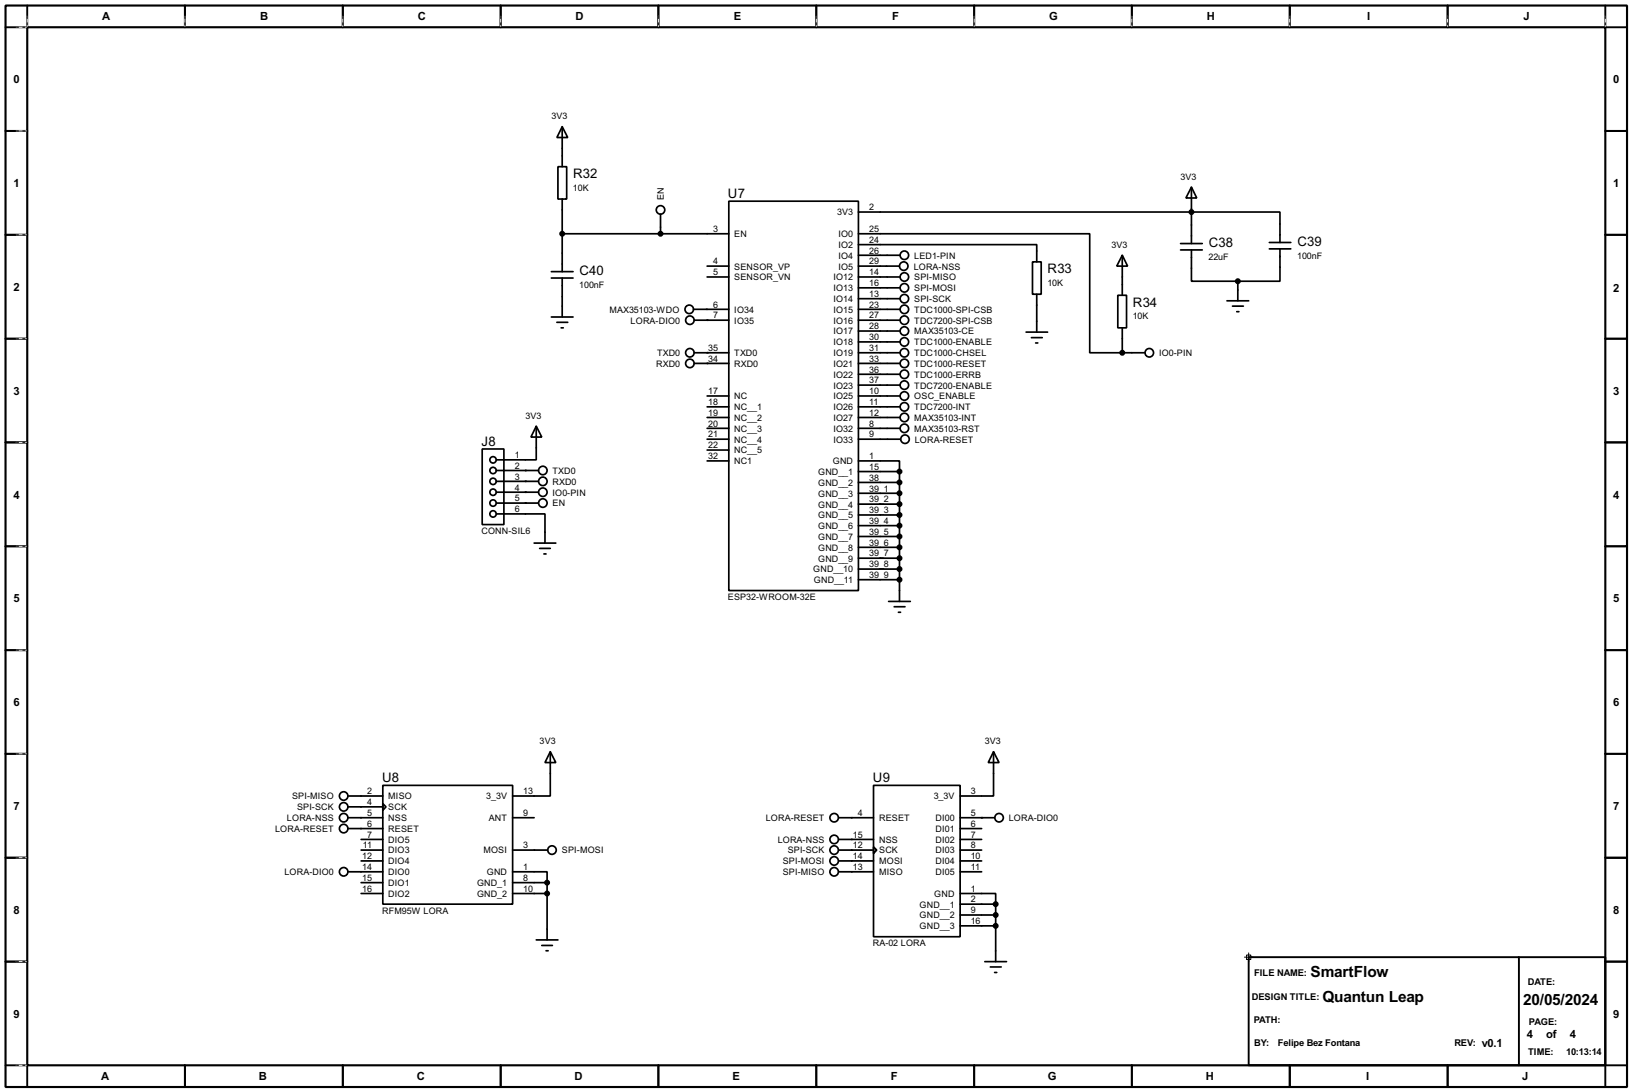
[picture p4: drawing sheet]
<svg xmlns="http://www.w3.org/2000/svg" width="383mm" height="256mm" viewBox="0 0 383 256" stroke-linecap="round" stroke-linejoin="round" font-family="sans-serif">
<path d="M1.3 1.3h381v254h-381zM6.4 6.4h370.8v243.8h-370.8z" fill="none" stroke="#000" stroke-width=".5"/>
<g fill="none" stroke="#000" stroke-width=".45">
<path d="M6.4 1.3v5.1h-5.1M43.5 1.3v5.1M80.6 1.3v5.1M117.7 1.3v5.1M154.7 1.3v5.1M191.8 1.3v5.1M228.9 1.3v5.1M266 1.3v5.1M303.1 1.3v5.1M340.2 1.3v5.1M377.2 1.3v5.1h5.1M1.3 30.8h5.1"/>
<path d="M377.2 30.8h5.1M1.3 55.2h5.1M377.2 55.2h5.1M1.3 79.6h5.1M377.2 79.6h5.1M1.3 103.9h5.1M377.2 103.9h5.1M1.3 128.3h5.1M377.2 128.3h5.1M1.3 152.7h5.1M377.2 152.7h5.1M1.3 177.1h5.1"/>
<path d="M377.2 177.1h5.1M1.3 201.5h5.1M377.2 201.5h5.1M1.3 225.9h5.1M293.4 224.8h83.8v25.4h-83.8zM356.9 224.8v25.4M377.2 225.9h5.1M1.3 250.2h5.1v5.1M43.5 250.2v5.1M80.6 250.2v5.1M117.7 250.2v5.1M154.7 250.2v5.1"/>
<path d="M191.8 250.2v5.1M228.9 250.2v5.1M266 250.2v5.1M303.1 250.2v5.1M340.2 250.2v5.1M382.3 250.2h-5.1v5.1"/>
</g>
<g fill="none" stroke="#fff" stroke-width=".23">
<path d="M3.9 6.4h2.3M6.4 3.9v2.3M43.5 3.9v2.3M80.6 3.9v2.3M117.7 3.9v2.3M154.7 3.9v2.3M191.8 3.9v2.3M228.9 3.9v2.3M266 3.9v2.3M303.1 3.9v2.3M340.2 3.9v2.3M377.2 3.9v2.3"/>
<path d="M3.9 30.8h2.3M3.9 55.2h2.3M3.9 79.6h2.3M3.9 103.9h2.3M3.9 128.3h2.3M3.9 152.7h2.3M3.9 177.1h2.3M3.9 201.5h2.3M3.9 225.9h2.3M3.9 250.2h2.3"/>
</g>
<g fill="none" stroke="#000" stroke-width=".23" stroke-dasharray=".5 1">
<path d="M3.9 6.4h2.3M6.4 3.9v2.3M43.5 3.9v2.3M80.6 3.9v2.3M117.7 3.9v2.3M154.7 3.9v2.3M191.8 3.9v2.3M228.9 3.9v2.3M266 3.9v2.3M303.1 3.9v2.3M340.2 3.9v2.3M377.2 3.9v2.3"/>
<path d="M3.9 30.8h2.3M3.9 55.2h2.3M3.9 79.6h2.3M3.9 103.9h2.3M3.9 128.3h2.3M3.9 152.7h2.3M3.9 177.1h2.3M3.9 201.5h2.3M3.9 225.9h2.3M3.9 250.2h2.3"/>
</g>
<path d="M292.4 224.8h2M292.9 224.3h1v1.1h-1zM293.4 223.8v2.1" fill="none" stroke="#000" stroke-width=".23"/>
<g fill="none" stroke="#000" stroke-width=".4">
<path d="M131.1 39.2h2.1v7.6h-2.1zM132.1 29.8l1.3 2.5h-2.5zM132.1 29.8v9.4M132.1 46.8v17M132.1 54.9h39.2M155.2 50.3v4.6M171.3 47.3h30.4v91.4h-30.4zM201.7 49.8h99.1v7.2M201.7 54.9h54.4v28h7.6M201.7 57.5h41.9v4M201.7 60h9.8M263.7 60l1.3 2.5h-2.6z"/>
<path d="M263.7 60v9.4M277.4 57.2h5.1M277.4 58.7h5.1M280 44l1.2 2.5h-2.5zM280 58.7v7.4h10.9M280 44v13.2M298.3 57h5M298.3 58.5h5M300.8 58.5v7.6h-9.9M129.6 65.3h5.1M129.6 63.8h5.1M129.6 74.5h5.1"/>
<path d="M130.9 75.7h2.5M131.9 77h.5M132.1 65.3v9.2M163 72.7h8.3M163.1 75.2h8.2M166.2 65.1h5.1M166.2 62.5h5.1M201.7 65.1h9.8M201.7 67.6h9.8M201.7 70.2h9.8M201.7 72.7h9.8M201.7 75.2h9.8"/>
<path d="M201.7 77.8h9.8M201.7 62.5h9.7M241.1 78h5.1M242.4 79.3h2.5M242.6 61.5h2.1v7.6h-2.1zM243.6 69.1v8.9M262.7 69.4h2v7.6h-2zM263.7 77v5.9M288.3 70.7h5.1M289.6 71.9h2.6M290.6 73.2h.5M290.9 66.1v4.6"/>
<path d="M163.1 82.9h8.2M163.1 85.4h8.2M166.2 93h5.1M166.2 95.6h5.1M166.2 98.1h5.1M201.7 82.9h9.8M201.7 80.3h9.8M201.7 85.4h9.8M201.7 87.9h9.8M201.7 90.5h9.8M201.7 93h9.8M201.7 95.6h9.8"/>
<path d="M201.7 98.1h9.8M243.4 80.6h.5M263.7 82.9h5.3M113.3 105.5h5.1v17.7h-5.1zM116.6 110.5h9.9M116.6 113.1h9.9M116.6 115.6h9.9M116.6 118.2h9.9M126 100.1l1.3 2.6h-2.5zM126 100.1v7.9h-9.4M166.2 100.6h5.1M166.2 103.2h5.1"/>
<path d="M166.2 108.3h5.1M166.2 105.7h5.1M201.7 108.3h9.7v2.5M201.7 110.8h9.7M201.7 113.3h9.7M201.7 115.9h9.7M201.7 118.4h9.7M201.7 100.6h9.8M201.7 103.2h9.9M211.4 110.8v30.5M116.6 120.7h11.5v6.9M125.5 127.6h5.1"/>
<path d="M126.8 128.8h2.5M127.8 130.1h.5M201.7 133.7h9.7M201.7 136.2h9.7M201.7 121h9.7M201.7 123.5h9.7M201.7 126h9.7M201.7 128.6h9.7M201.7 131.1h9.7M208.8 141.3h5.1M210.1 142.5h2.6M211.1 143.8h.5"/>
<path d="M129.3 176.6l1.3 2.5h-2.5zM129.3 176.6v10.4h-8.8M233.5 176.6l1.3 2.5h-2.6zM233.5 176.6v10.4h-7.9M81.8 189.5h8.2M81.8 187h8.2M81.8 192.1h8.2M81.8 194.6h8.2M84.9 199.7h5.1M84.9 197.2h5.1M90 184.5h30.5v27.9h-30.5zM90 188.8l.7 .7-.7 .8z"/>
<path d="M120.5 199.7h8.2M120.5 192.1h5M197.1 199.7h8.2M197.1 192.1h8.2M197.1 197.2h8.2M205.3 184.5h20.3v35.5h-20.3zM205.3 198.9l.7 .8-.7 .8zM225.6 199.7h5.1M225.6 192.1h8.1M225.6 194.6h5.1M225.6 197.2h5.1M81.8 204.8h8.2"/>
<path d="M84.9 207.3h5.1M84.9 209.9h5.1M84.9 202.2h5.1M120.5 204.8h8.1v2.5M120.5 207.3h8.1M120.5 209.9h8.1M128.6 207.3v13.5M197.1 204.8h8.2M197.1 202.2h8.2M225.6 209.9h8.4v2.5M225.6 204.8h5.1M225.6 202.2h5.1"/>
<path d="M225.6 212.4h8.4M225.6 214.9h8.4M225.6 217.5h8.4M234 212.4v13.5M126 220.8h5.1M127.3 222.1h2.5M128.3 223.3h.5M231.4 225.9h5.1M232.7 227.1h2.6M233.7 228.4h.5"/>
<circle cx="155.2" cy="49.3" r="1"/>
<circle cx="212.5" cy="60" r="1"/>
<circle cx="161.9" cy="72.7" r="1"/>
<circle cx="162.1" cy="75.2" r="1"/>
<circle cx="212.3" cy="62.5" r="1"/>
<circle cx="212.5" cy="70.2" r="1"/>
<circle cx="212.5" cy="67.6" r="1"/>
<circle cx="212.5" cy="75.2" r="1"/>
<circle cx="212.5" cy="72.7" r="1"/>
<circle cx="212.5" cy="65.1" r="1"/>
<circle cx="212.5" cy="77.8" r="1"/>
<circle cx="162.1" cy="85.4" r="1"/>
<circle cx="162.1" cy="82.9" r="1"/>
<circle cx="212.5" cy="82.9" r="1"/>
<circle cx="212.5" cy="80.3" r="1"/>
<circle cx="212.5" cy="90.5" r="1"/>
<circle cx="212.5" cy="85.4" r="1"/>
<circle cx="212.5" cy="87.9" r="1"/>
<circle cx="212.5" cy="95.6" r="1"/>
<circle cx="212.5" cy="93" r="1"/>
<circle cx="212.5" cy="98.1" r="1"/>
<circle cx="270" cy="82.9" r="1"/>
<circle cx="115.8" cy="115.6" r=".75"/>
<circle cx="115.8" cy="108" r=".75"/>
<circle cx="115.8" cy="118.2" r=".75"/>
<circle cx="115.8" cy="110.5" r=".75"/>
<circle cx="115.8" cy="113.1" r=".75"/>
<circle cx="127.5" cy="115.6" r="1"/>
<circle cx="127.5" cy="110.5" r="1"/>
<circle cx="127.5" cy="118.2" r="1"/>
<circle cx="127.5" cy="113.1" r="1"/>
<circle cx="212.5" cy="100.6" r="1"/>
<circle cx="212.6" cy="103.2" r="1"/>
<circle cx="115.8" cy="120.7" r=".75"/>
<circle cx="80.7" cy="192.1" r="1"/>
<circle cx="80.7" cy="194.6" r="1"/>
<circle cx="80.7" cy="187" r="1"/>
<circle cx="80.7" cy="189.5" r="1"/>
<circle cx="129.7" cy="199.7" r="1"/>
<circle cx="196" cy="192.1" r="1"/>
<circle cx="196" cy="199.7" r="1"/>
<circle cx="196" cy="197.2" r="1"/>
<circle cx="234.7" cy="192.1" r="1"/>
<circle cx="80.7" cy="204.8" r="1"/>
<circle cx="196" cy="204.8" r="1"/>
<circle cx="196" cy="202.2" r="1"/>
</g>
<g fill="#000">
<circle cx="166.2" cy="75.2" r=".2"/>
<circle cx="166.2" cy="82.9" r=".2"/>
<circle cx="166.2" cy="85.4" r=".2"/>
<circle cx="123.5" cy="110.5" r=".2"/>
<circle cx="123.5" cy="118.2" r=".2"/>
<circle cx="123.5" cy="113.1" r=".2"/>
<circle cx="123.5" cy="115.6" r=".2"/>
<circle cx="230.7" cy="192.1" r=".2"/>
</g>
<g fill="#000" stroke="#000" stroke-width=".4">
<circle cx="132.1" cy="54.9" r=".5"/>
<circle cx="155.2" cy="54.9" r=".5"/>
<circle cx="279.9" cy="49.8" r=".5"/>
<circle cx="290.8" cy="66.1" r=".5"/>
<circle cx="263.7" cy="82.9" r=".5"/>
<circle cx="211.3" cy="113.3" r=".5"/>
<circle cx="211.3" cy="110.8" r=".5"/>
<circle cx="211.3" cy="115.9" r=".5"/>
<circle cx="211.3" cy="118.4" r=".5"/>
<circle cx="211.3" cy="123.5" r=".5"/>
<circle cx="211.3" cy="133.7" r=".5"/>
<circle cx="211.3" cy="136.2" r=".5"/>
<circle cx="211.3" cy="131.1" r=".5"/>
<circle cx="211.3" cy="126" r=".5"/>
<circle cx="211.3" cy="121" r=".5"/>
<circle cx="211.3" cy="128.6" r=".5"/>
<circle cx="128.5" cy="209.9" r=".5"/>
<circle cx="128.5" cy="207.3" r=".5"/>
<circle cx="233.9" cy="212.4" r=".5"/>
<circle cx="233.9" cy="214.9" r=".5"/>
<circle cx="233.9" cy="217.5" r=".5"/>
</g>
<g font-size="4.1">
<text x="308" y="229.5">SmartFlow</text>
<text x="310.7" y="235.4">Quantun Leap</text>
<text x="357.9" y="236.1">20/05/2024</text>
</g>
<g font-size="3.5">
<text x="134.7" y="41.9">R32</text>
<text x="171.1" y="46.5">U7</text>
<text x="284" y="58.1">C38</text>
<text x="304.9" y="57.9">C39</text>
<text x="136.2" y="64.7">C40</text>
<text x="246.2" y="64.2">R33</text>
<text x="266.2" y="72">R34</text>
<text x="113.2" y="104.7">J8</text>
<text x="89.8" y="183.7">U8</text>
<text x="205.1" y="183.7">U9</text>
</g>
<g font-size="3">
<text x="24" y="4.6">A</text>
<text x="61.1" y="4.6">B</text>
<text x="98.2" y="4.6">C</text>
<text x="135.2" y="4.6">D</text>
<text x="172.4" y="4.6">E</text>
<text x="209.6" y="4.6">F</text>
<text x="246.5" y="4.6">G</text>
<text x="283.6" y="4.6">H</text>
<text x="321.2" y="4.6">I</text>
<text x="358" y="4.6">J</text>
<text x="3.2" y="19.5">0</text>
<text x="379.1" y="19.5">0</text>
<text x="3.2" y="44">1</text>
<text x="379.1" y="44">1</text>
<text x="3.2" y="68.4">2</text>
<text x="379.1" y="68.6">2</text>
<text x="3.2" y="92.7">3</text>
<text x="379.1" y="92.7">3</text>
<text x="3.2" y="117.1">4</text>
<text x="379.1" y="117.1">4</text>
<text x="3.2" y="141.5">5</text>
<text x="379.1" y="141.5">5</text>
<text x="3.2" y="165.9">6</text>
<text x="379.1" y="165.9">6</text>
<text x="3.2" y="190.3">7</text>
<text x="379.1" y="190.3">7</text>
<text x="3.2" y="214.7">8</text>
<text x="379.1" y="214.7">8</text>
<text x="3.2" y="239.1">9</text>
<text x="379.1" y="239.1">9</text>
<text x="348.2" y="246">v0.1</text>
<text x="358.8" y="243.9">4</text>
<text x="363.3" y="243.9">of</text>
<text x="368.9" y="243.9">4</text>
<text x="23.8" y="253.8">A</text>
<text x="60.8" y="253.8">B</text>
<text x="97.9" y="253.8">C</text>
<text x="135" y="253.8">D</text>
<text x="172.1" y="253.8">E</text>
<text x="209.3" y="253.8">F</text>
<text x="246.2" y="253.8">G</text>
<text x="283.3" y="253.8">H</text>
<text x="321" y="253.8">I</text>
<text x="357.7" y="253.8">J</text>
</g>
<g font-size="2.5">
<text x="294.7" y="229.3">FILE NAME:</text>
<text x="359" y="231.3">DATE:</text>
<text x="294.1" y="234.9">DESIGN TITLE:</text>
<text x="294.6" y="240.2">PATH:</text>
<text x="294.7" y="245.8">BY:</text>
<text x="300.3" y="245.8">Felipe Bez Fontana</text>
<text x="341.7" y="245.8">REV:</text>
<text x="359.2" y="240.7">PAGE:</text>
<text x="359" y="247.8">TIME:</text>
<text x="368" y="247.8">10:13:14</text>
</g>
<g font-size="2.4">
<text x="129.6" y="28">3V3</text>
<text x="134.6" y="44.8">10K</text>
<text x="156" y="47" transform="rotate(-90 156 47)">EN</text>
<text x="277.4" y="42.3">3V3</text>
<text x="196.7" y="50.6">3V3</text>
<text x="204.3" y="49.4">2</text>
<text x="167.6" y="54.5">3</text>
<text x="172.5" y="55.7">EN</text>
<text x="197" y="55.7">IO0</text>
<text x="197" y="58.2">IO2</text>
<text x="204.3" y="54.5">25</text>
<text x="204.3" y="57.1">24</text>
<text x="204.3" y="59.6">26</text>
<text x="261.2" y="58.2">3V3</text>
<text x="167.6" y="64.7">5</text>
<text x="167.6" y="62.1">4</text>
<text x="172.5" y="65.9">SENSOR_VN</text>
<text x="172.5" y="63.3">SENSOR_VP</text>
<text x="195.8" y="65.9">IO12</text>
<text x="197" y="60.7">IO4</text>
<text x="197" y="63.3">IO5</text>
<text x="204.3" y="64.7">14</text>
<text x="204.3" y="62.1">29</text>
<text x="214.7" y="63.3">LORA-NSS</text>
<text x="214.8" y="60.7">LED1-PIN</text>
<text x="214.8" y="65.9">SPI-MISO</text>
<text x="284" y="61">22uF</text>
<text x="304.8" y="60.7">100nF</text>
<text x="136.1" y="67.6">100nF</text>
<text x="195.8" y="68.4">IO13</text>
<text x="195.8" y="70.9">IO14</text>
<text x="204.3" y="67.2">16</text>
<text x="204.3" y="69.8">13</text>
<text x="214.8" y="70.9">SPI-SCK</text>
<text x="214.8" y="68.4">SPI-MOSI</text>
<text x="246.1" y="67.1">10K</text>
<text x="143.2" y="73.4">MAX35103-WDO</text>
<text x="148.2" y="76">LORA-DIO0</text>
<text x="167.6" y="72.3">6</text>
<text x="167.6" y="74.8">7</text>
<text x="172.5" y="73.4">IO34</text>
<text x="172.5" y="76">IO35</text>
<text x="195.8" y="73.4">IO15</text>
<text x="195.8" y="76">IO16</text>
<text x="204.3" y="72.3">23</text>
<text x="204.3" y="74.8">27</text>
<text x="204.3" y="77.4">28</text>
<text x="214.8" y="73.4">TDC1000-SPI-CSB</text>
<text x="214.8" y="76">TDC7200-SPI-CSB</text>
<text x="266.2" y="75">10K</text>
<text x="154.4" y="83.6">TXD0</text>
<text x="166.4" y="82.5">35</text>
<text x="172.5" y="83.6">TXD0</text>
<text x="195.8" y="78.6">IO17</text>
<text x="195.8" y="81.1">IO18</text>
<text x="195.8" y="83.6">IO19</text>
<text x="204.3" y="79.9">30</text>
<text x="204.3" y="82.5">31</text>
<text x="214.8" y="83.6">TDC1000-CHSEL</text>
<text x="214.8" y="81.1">TDC1000-ENABLE</text>
<text x="214.8" y="78.6">MAX35103-CE</text>
<text x="272.3" y="83.6">IO0-PIN</text>
<text x="154.2" y="86.2">RXD0</text>
<text x="166.4" y="85">34</text>
<text x="172.5" y="86.2">RXD0</text>
<text x="195.8" y="86.2">IO21</text>
<text x="195.8" y="88.7">IO22</text>
<text x="204.3" y="85">33</text>
<text x="204.3" y="87.5">36</text>
<text x="214.8" y="86.2">TDC1000-RESET</text>
<text x="214.8" y="88.7">TDC1000-ERRB</text>
<text x="166.4" y="92.6">17</text>
<text x="166.4" y="95.2">18</text>
<text x="172.5" y="93.8">NC</text>
<text x="195.8" y="91.3">IO23</text>
<text x="195.8" y="93.8">IO25</text>
<text x="204.3" y="90.1">37</text>
<text x="204.3" y="92.6">10</text>
<text x="204.3" y="95.2">11</text>
<text x="214.8" y="91.3">TDC7200-ENABLE</text>
<text x="214.8" y="93.8">OSC_ENABLE</text>
<text x="123.5" y="98.4">3V3</text>
<text x="166.4" y="97.7">19</text>
<text x="166.4" y="100.2">20</text>
<text x="172.5" y="96.4">NC__1</text>
<text x="172.5" y="98.9">NC__2</text>
<text x="172.5" y="101.4">NC__3</text>
<text x="195.8" y="96.4">IO26</text>
<text x="195.8" y="98.9">IO27</text>
<text x="195.8" y="101.4">IO32</text>
<text x="204.3" y="97.7">12</text>
<text x="204.3" y="100.2">8</text>
<text x="214.8" y="96.4">TDC7200-INT</text>
<text x="214.8" y="101.4">MAX35103-RST</text>
<text x="214.8" y="98.9">MAX35103-INT</text>
<text x="121" y="107.6">1</text>
<text x="166.4" y="107.9">32</text>
<text x="166.4" y="102.8">21</text>
<text x="166.4" y="105.3">22</text>
<text x="172.5" y="104">NC__4</text>
<text x="172.5" y="106.5">NC__5</text>
<text x="195.8" y="104">IO33</text>
<text x="204.3" y="107.9">1</text>
<text x="204.3" y="102.8">9</text>
<text x="214.9" y="104">LORA-RESET</text>
<text x="121" y="110.1">2</text>
<text x="121" y="112.7">3</text>
<text x="129.8" y="111.3">TXD0</text>
<text x="129.8" y="113.9">RXD0</text>
<text x="172.5" y="109.1">NC1</text>
<text x="192.2" y="111.6">GND__1</text>
<text x="195.7" y="109.1">GND</text>
<text x="204.3" y="110.4">15</text>
<text x="204.3" y="112.9">38</text>
<text x="121" y="115.2">4</text>
<text x="121" y="117.8">5</text>
<text x="129.8" y="116.4">IO0-PIN</text>
<text x="129.8" y="119">EN</text>
<text x="192.2" y="114.1">GND__2</text>
<text x="192.2" y="116.7">GND__3</text>
<text x="192.2" y="119.2">GND__4</text>
<text x="204.3" y="115.5">39_1</text>
<text x="204.3" y="118">39_2</text>
<text x="113.1" y="125.4">CONN-SIL6</text>
<text x="121" y="120.3">6</text>
<text x="192.2" y="121.8">GND__5</text>
<text x="192.2" y="124.3">GND__6</text>
<text x="204.3" y="120.6">39_3</text>
<text x="204.3" y="123.1">39_4</text>
<text x="204.3" y="125.6">39_5</text>
<text x="192.2" y="126.8">GND__7</text>
<text x="192.2" y="129.4">GND__8</text>
<text x="192.2" y="131.9">GND__9</text>
<text x="204.3" y="128.2">39_6</text>
<text x="204.3" y="130.7">39_7</text>
<text x="191.1" y="134.5">GND__10</text>
<text x="191.2" y="137">GND__11</text>
<text x="204.3" y="133.3">39_8</text>
<text x="204.3" y="135.8">39_9</text>
<text x="171" y="140.9">ESP32-WROOM-32E</text>
<text x="126.8" y="174.8">3V3</text>
<text x="231.4" y="174.8">3V3</text>
<text x="68.6" y="187.8">SPI-MISO</text>
<text x="69.8" y="190.3">SPI-SCK</text>
<text x="86.3" y="186.6">2</text>
<text x="86.3" y="191.7">5</text>
<text x="86.3" y="189.1">4</text>
<text x="91.2" y="187.8">MISO</text>
<text x="91.2" y="190.3">SCK</text>
<text x="114.3" y="187.8">3_3V</text>
<text x="123" y="186.6">13</text>
<text x="123" y="191.7">9</text>
<text x="201.6" y="191.7">4</text>
<text x="219.4" y="187.8">3_3V</text>
<text x="228.1" y="186.6">3</text>
<text x="228.1" y="191.7">5</text>
<text x="64.6" y="195.4">LORA-RESET</text>
<text x="67.4" y="192.9">LORA-NSS</text>
<text x="86.3" y="196.8">7</text>
<text x="86.3" y="194.2">6</text>
<text x="91.2" y="198">DIO5</text>
<text x="91.2" y="192.9">NSS</text>
<text x="91.2" y="195.4">RESET</text>
<text x="114.8" y="192.9">ANT</text>
<text x="179.9" y="192.9">LORA-RESET</text>
<text x="182.7" y="198">LORA-NSS</text>
<text x="200.4" y="196.8">15</text>
<text x="206.6" y="198">NSS</text>
<text x="206.6" y="192.9">RESET</text>
<text x="219.8" y="192.9">DI00</text>
<text x="219.8" y="195.4">DI01</text>
<text x="219.8" y="198">DI02</text>
<text x="228.1" y="194.2">6</text>
<text x="228.1" y="196.8">7</text>
<text x="237" y="192.9">LORA-DIO0</text>
<text x="85.1" y="201.8">12</text>
<text x="85.3" y="199.3">11</text>
<text x="91.2" y="200.5">DIO3</text>
<text x="91.2" y="203">DIO4</text>
<text x="113.6" y="200.5">MOSI</text>
<text x="123" y="199.3">3</text>
<text x="132" y="200.5">SPI-MOSI</text>
<text x="183.9" y="203">SPI-MOSI</text>
<text x="185.1" y="200.5">SPI-SCK</text>
<text x="200.4" y="201.8">14</text>
<text x="200.4" y="199.3">12</text>
<text x="206.6" y="203">MOSI</text>
<text x="206.6" y="200.5">SCK</text>
<text x="219.8" y="200.5">DI03</text>
<text x="219.8" y="203">DI04</text>
<text x="228.1" y="199.3">8</text>
<text x="228.1" y="201.8">10</text>
<text x="66.8" y="205.6">LORA-DIO0</text>
<text x="85.1" y="204.4">14</text>
<text x="85.1" y="206.9">15</text>
<text x="85.1" y="209.5">16</text>
<text x="91.2" y="205.6">DIO0</text>
<text x="91.2" y="208.1">DIO1</text>
<text x="112.1" y="208.1">GND_1</text>
<text x="114.4" y="205.6">GND</text>
<text x="123" y="204.4">1</text>
<text x="123" y="206.9">8</text>
<text x="123" y="209.5">10</text>
<text x="183.9" y="205.6">SPI-MISO</text>
<text x="200.4" y="204.4">13</text>
<text x="206.6" y="205.6">MISO</text>
<text x="219.8" y="205.6">DI05</text>
<text x="228.1" y="204.4">11</text>
<text x="228.1" y="209.5">1</text>
<text x="89.8" y="214.6">RFM95W LORA</text>
<text x="91.2" y="210.7">DIO2</text>
<text x="112.1" y="210.7">GND_2</text>
<text x="216.1" y="213.2">GND__1</text>
<text x="216.1" y="215.7">GND__2</text>
<text x="219.5" y="210.7">GND</text>
<text x="228.1" y="212">2</text>
<text x="228.1" y="214.5">9</text>
<text x="216.1" y="218.3">GND__3</text>
<text x="228.1" y="217.1">16</text>
<text x="205.1" y="222.2">RA-02 LORA</text>
</g>
</svg>
